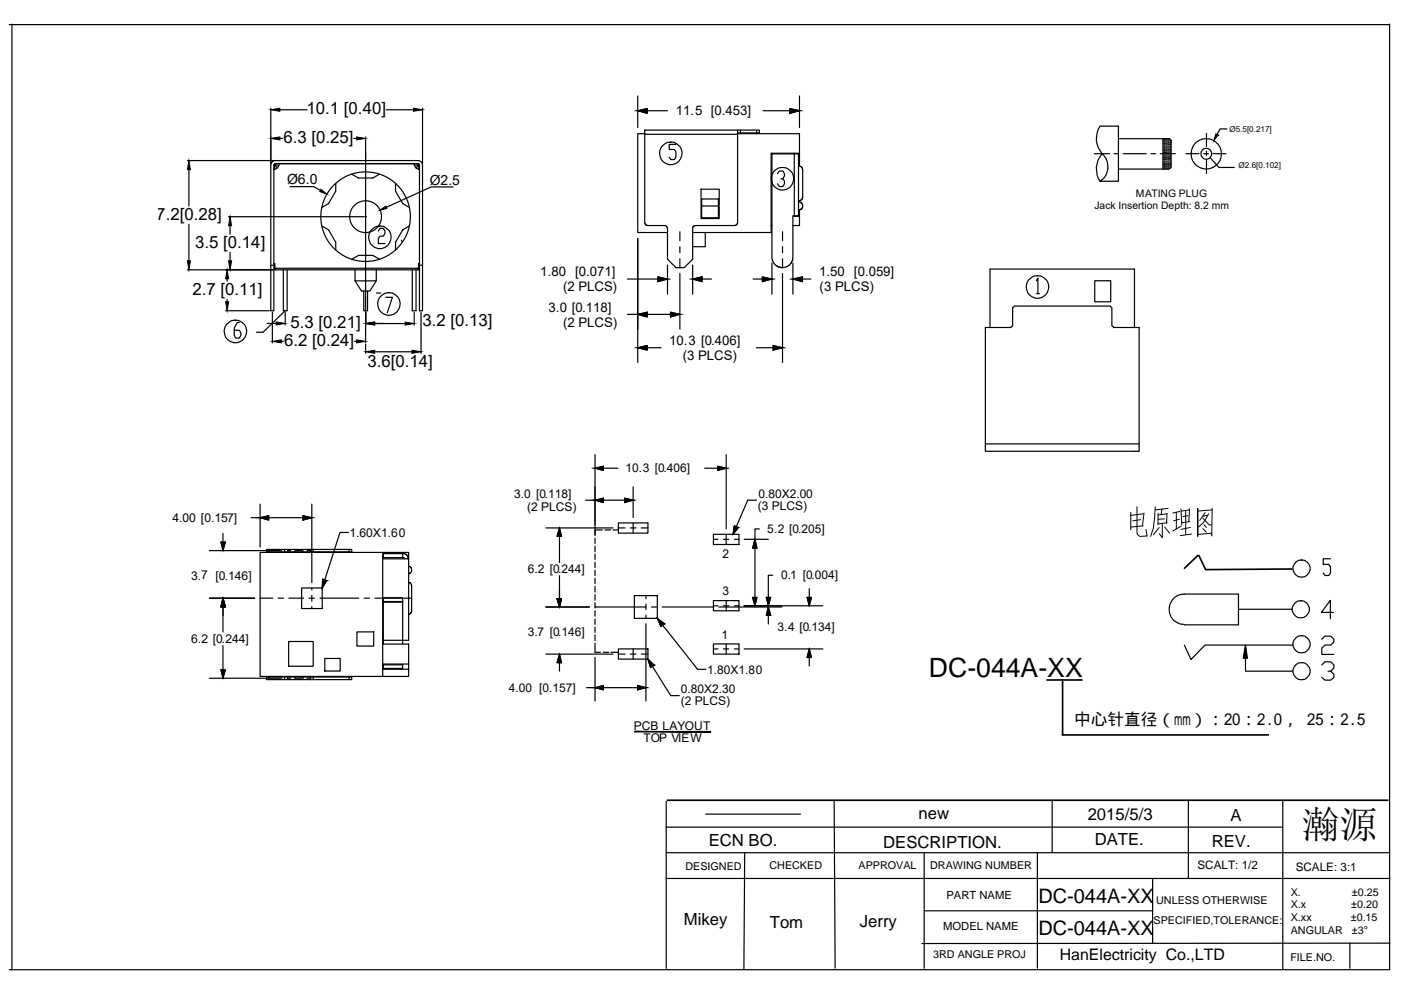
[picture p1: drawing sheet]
<svg xmlns="http://www.w3.org/2000/svg" width="297mm" height="210mm" viewBox="0 0 297 210" stroke-linecap="round" stroke-linejoin="round" font-family="sans-serif">
<g fill="none" stroke="#000" stroke-width=".25">
<path d="M2 5.2h292.6M2.5 5.1v200.5M294.6 5.1v200.5h-292.6M39.7 34h18.4M40.1 36v7.7M57.4 35v30.9h.7v-30.9M57.4 22.9v11.8M58.4 34.7l-.4 .3M58.4 34.7h30.2M58.5 34.7l-.3 .3 .6 .6M59.1 35h-.9v.9M59.2 34.7a1.28 1.28 0 0 1-1.1 1.3"/>
<path d="M59.3 29.3h.6M59.3 23.3h5.8M61.5 39.6h5l1.4 .8M71.2 38.9v1.6l-1.5 2.6M74.6 36.9l1.4 .8h3l1.5-.8M75 29.3h.6M77.5 29v43.7M81.9 23.3h5.8M83.9 38.9v1.7M87.8 34.7a1.28 1.28 0 0 0 1.1 1.3M87.9 35h.9l-.6 .6M88.5 34.7l.3 .3v.9"/>
<path d="M88.6 34.7l.3 .3M88.9 35v30.9h.7v-30.9M89.6 35a.96 .96 0 0 0-1-1h-30.2a.96 .96 0 0 0-1 1M89.6 22.9v11.8M96.1 39.6h-4.7l-9.5 4.4M135.2 20.3v6.7M135.2 23.5h6.3M135.2 23.5l2-.5v1zM136.7 27.6h19.7v.9h-19.7zM136.7 28.5v18.9l.3 .3 .3 .1h3.3a.75 .75 0 0 1 .9 .7v6.5l1.8 1.8h1.8l1.8-1.8v-6.5a.63 .63 0 0 1 .8-.7h8.1l.3-.1 .3-.3v-18.9M136.7 28.3h-1.5v21h6.3M143.3 30.6h-1.4v1.1h1.1l.3 .5v1.1l-.3 .5h-.8l-.3-.5"/>
<path d="M156.4 27.6h.6M156.4 28.2h.6M156.4 28.3h13.1v4.2M157 27.6v.6M157 27.6h4v.6h-4M160.4 27.6v.6M161.8 23.5h7.7M164.8 36.8l.4-.6h.8l.3 .6v.5l-.3 .6h-.4M166 37.9l.3 .5v.6l-.3 .6h-.8l-.4-.6M167.5 23l2 .5-2 .5zM168.4 32.6h.9v13.1h-.9zM168.4 32.5v.1h-4.7v22.2l.4 1.1 1 .7 1.1 .2 .6-.2 .9-.7 .4-.8v-9.4h.3"/>
<path d="M169.3 35.2l.7 .2 .2 .5v6l-.3 .5-.6 .2M169.3 32.8h.2v2.4M169.5 32.5h-6v16.8h-16.6M169.5 32.5v.3M169.5 20.3v6.7M232 32.6h3.2M233.7 32.6l-.5-.8a4.6 4.6 0 0 1 .1-5.1h3.8v11.7h-3.9l-.6-1.3-.2-1.6a4.3 4.3 0 0 1 1.3-2.9 3.9 3.9 0 0 1 .5 5l-1 .8M236.2 32.6h1M237.1 29.4h9.9a1.44 1.44 0 0 1 1.3 .3v5.3a.75 .75 0 0 1-1.1 .8h-10.1M238.1 32.6h4.9M244 32.6h1M246 32.6h3.2"/>
<path d="M246.6 29.4v6.4M246.6 29.5h.1M246.6 29.9v.1M246.6 30.4v.1M246.6 30.9v.1M246.6 31.4h.1M246.6 31.9v.1M246.6 32.3v.2M246.6 32.9h.1M246.6 33.4h.1M246.6 33.8v.1M246.6 34.3v.1"/>
<path d="M246.6 34.8v.1M246.6 35.3v.1M246.6 35.8h.1M246.8 29.7h.1M246.8 30.2h.1M246.8 30.6v.1M246.8 31.1v.1M246.8 31.7h.1M246.8 32.2h.1M246.8 32.6v.1M246.8 33.1v.1M246.8 33.6v.1"/>
<path d="M246.8 34.1v.1M246.8 34.6v.1M246.8 35v.1M246.8 35.5v.1M246.9 29.5h.1M246.9 29.9v.1M246.9 30.4v.1M246.9 30.9v.1M246.9 31.4h.1M246.9 31.9v.1M246.9 32.3v.2M246.9 32.9h.1"/>
<path d="M246.9 33.4h.1M246.9 33.8v.1M246.9 34.3v.1M246.9 34.8v.1M246.9 35.3v.1M246.9 35.8h.1M247 29.7h.1M247 30.2h.1M247 30.6v.1M247 31.1v.1M247 31.7h.1M247 32.2h.1"/>
<path d="M247 32.6v.1M247 33.1v.1M247 33.6v.1M247 34.1v.1M247 34.6v.1M247 35v.1M247 35.5v.1M247.1 29.5h.1M247.1 29.9v.1M247.1 30.4v.1M247.1 30.9v.1M247.1 31.4h.1"/>
<path d="M247.1 31.9v.1M247.1 32.3v.2M247.1 32.9h.1M247.1 33.4h.1M247.1 33.8v.1M247.1 34.3v.1M247.1 34.8v.1M247.1 35.3v.1M247.1 35.8h.1M247.2 29.7h.1M247.2 30.2h.1M247.2 30.6v.1"/>
<path d="M247.2 31.1v.1M247.2 31.7h.1M247.2 32.2h.1M247.2 32.6v.1M247.2 33.1v.1M247.2 33.6v.1M247.2 34.1v.1M247.2 34.6v.1M247.2 35v.1M247.2 35.5v.1M247.4 29.5h.1M247.4 29.9v.1"/>
<path d="M247.4 30.4v.1M247.4 30.9v.1M247.4 31.4h.1M247.4 31.9v.1M247.4 32.3v.2M247.4 32.9h.1M247.4 33.4h.1M247.4 33.8v.1M247.4 34.3v.1M247.4 34.8v.1M247.4 35.3v.1M247.4 35.8h.1"/>
<path d="M247.5 29.7h.1M247.5 30.2h.1M247.5 30.6v.1M247.5 31.1v.1M247.5 31.7h.1M247.5 32.2h.1M247.5 32.6v.1M247.5 33.1v.1M247.5 33.6v.1M247.5 34.1v.1M247.5 34.6v.1M247.5 35v.1"/>
<path d="M247.5 35.5v.1M247.6 29.5h.1M247.6 29.9v.1M247.6 30.4v.1M247.6 30.9v.1M247.6 31.4h.1M247.6 31.9v.1M247.6 32.3v.2M247.6 32.9h.1M247.6 33.4h.1M247.6 33.8v.1M247.6 34.3v.1"/>
<path d="M247.6 34.8v.1M247.6 35.3v.1M247.6 35.8h.1M247.7 29.7h.1M247.7 30.2h.1M247.7 30.6v.1M247.7 31.1v.1M247.7 31.7h.1M247.7 32.2h.1M247.7 32.6v.1M247.7 33.1v.1M247.7 33.6v.1"/>
<path d="M247.7 34.1v.1M247.7 34.6v.1M247.7 35v.1M247.7 35.5v.1M247.8 29.5h.1M247.8 29.9v.1M247.8 30.4v.1M247.8 30.9v.1M247.8 31.4h.1M247.8 31.9v.1M247.8 32.3v.2M247.8 32.9h.1"/>
<path d="M247.8 33.4h.1M247.8 33.8v.1M247.8 34.3v.1M247.8 34.8v.1M247.8 35.3v.1M248 29.7h.1M248 30.2h.1M248 30.6v.1M248 31.1v.1M248 31.7h.1M248 32.2h.1M248 32.6v.1"/>
<path d="M248 33.1v.1M248 33.6v.1M248 34.1v.1M248 34.6v.1M248 35v.1M248 35.5v.1M248.1 29.9v.1M248.1 30.4v.1M248.1 30.9v.1M248.1 31.4h.1M248.1 31.9v.1M248.1 32.3v.2"/>
<path d="M248.1 32.9h.1M248.1 33.4h.1M248.1 33.8v.1M248.1 34.3v.1M248.1 34.8v.1M248.1 35.3v.1M248.2 29.7h.1M248.2 30.2h.1M248.2 30.6v.1M248.2 31.1v.1M248.2 31.7h.1M248.2 32.2h.1"/>
<path d="M248.2 32.6v.1M248.2 33.1v.1M248.2 33.6v.1M248.2 34.1v.1M248.2 34.6v.1M248.2 35v.1M251.4 32.6h2.8M255.2 32.6h1M255.7 32.6h.1M255.8 28.3v2.8M255.8 32v1M255.8 34v2.8"/>
<path d="M255.8 32.5v.2M256.6 33.5l1.8 2h3.3M257.2 32.6h2.7M260.1 27.3h-1.4l-.7 1.3M39.7 57.2h18.2M40.1 47.5v7.8M48.2 59.1v.5M48.5 45.9h28.7M48.8 47.9v1.8M48.8 53.5v1.8M57.4 56.2h.7M58.1 55.9h.1"/>
<path d="M58.2 57.2h30.6M58.5 56.9l-.3 .3v-1.3v1h30.6v-1v1.3l-.3-.3M60.1 57.2v8.7h.8v-8.7M68.2 47.9l1.5 .9M69.7 43.1l-1.5 .9M69.7 48.8l1.5 2.6v1.6M74.6 55l1.4-.8h3l1.5 .8M75.3 57.2v2.3h4.5M77.4 45.9h.3M79.8 57.2v2.3l-1.4 2.2h-1.8l-1.3-2.2M80.2 49l.3-.6h.8l.3 .6v.5l-.3 .6h-.8l-.3 .5v1h1.4M83.9 51.3v1.7"/>
<path d="M83.9 40.6l1.5 2.5M85.1 50.9l.1 .4M85.4 43.1l1.4 .9M85.4 48.8l-1.5 2.5M86.8 47.9l-1.4 .9M87.4 57.2v8.7h.8v-8.7M88.8 55.9h.1M88.9 56.2h.7M133 59.2h8.5M139.5 58.7l2 .5-2 .5zM141.5 56.2v6.2M144.1 54.8v2"/>
<path d="M144.1 52.3v1.3M144.1 49.1v1.9M144.1 58v11.8M146.9 59.2h3.9M146.9 56.2v6.2M146.9 59.2l1.9-.5v1zM148.6 40.1h3.9v6.2h-3.9zM148.8 42.2h3.5v1.5h-3.5zM148.8 43.7v2.5h3.5v-2.5M149.5 49.3v3h-2.6M159.7 59.2h4M161.6 58.7l2.1 .5-2.1 .5z"/>
<path d="M163.5 47.8h.2M163.7 55.8v6.6M165.9 54.8v2M165.9 52.3v1.3M165.9 49.1v1.9M165.9 58v18.9M168.1 55.8v6.6M168.1 59.2h3.8M168.1 59.2l2-.5v1zM168.4 45.7v.2h1.1v1.9h-1.4M169.3 42.8l.5 .1 .4 .6a.82 .82 0 0 1-.9 1v.1M169.5 44.6v1.3"/>
<path d="M169.5 42.6v.2M219.7 59.5l.4-.5v3.3M232.1 59.5h3.4v4.5h-3.4zM47.8 65.9h9.3M48.2 63.5v.5M50.7 68.4h-.4l-.6 1.1v1.6l.3 .6h.7l.4-.6v-.5l-.4-.6h-1M56.6 68.6h2M57.7 66.2v6.5M59.6 72.4h.5M60.5 66.2v2.7M60.5 65.8l-4.7 4.6h-1.4M75.2 72.4h.4"/>
<path d="M77.1 61.7v4.2h.8v-4.2M77.5 73v1.9M79.4 68.6h6.5M79.4 74.6h7.9M79.8 62.1h.9M81.8 63h1.4l-1.1 3.3M87.8 66.2v2.7M89.3 66.2v8.7M133 66.7h11.1M135.2 69.8v-19.2v26.3M135.2 73.7h5M135.2 66.7l2-.5v1z"/>
<path d="M135.2 73.7l2-.4v.9zM142.2 66.2l1.9 .5-1.9 .5zM160.4 73.7h5.5M163.9 73.3l2 .4-2 .5zM209.9 69.4v-12.3h30.6v12.3M214.4 69.4h-5.5v26.3h32.6v-26.3h-5.4M214.6 69.1l-.2 .3M214.7 65.2v3.9M215 64.9h20.4M215 65l-.2 .2M219.7 62.3h.7M235.4 65l.3 .2"/>
<path d="M235.7 65.2v3.9M235.8 69.1l.3 .3M126.2 96.4v17.1v-1.1h1.5M126.2 99.3h4.8M126.2 99.3l1.7-.4v.8zM149.4 99.3h4.6M152.1 98.9l1.9 .4-1.9 .4zM154 96.4v15.7M208.9 94.1h32.6M44.4 116.7h15.3M46.8 114.9h1l-.5 1.8zM47.3 113.1v3.6"/>
<path d="M53.2 109.8h12.9M55.1 117.1h26v26.3h-26zM55.1 106.9v9.1M55.1 109.8l1.9-.5v1zM56.5 116.5h.1a.35 .35 0 0 1 .4 .1 .35 .35 0 0 1 .1 .4h-.6zM56.5 117v.1M57.1 116.5h3.2M57.1 117h3.2M60.9 116.5a.39 .39 0 0 0-.5 0 .39 .39 0 0 0-.1 .5h.6M60.9 116.7h.7M62.6 116.5h1.4a.25 .25 0 0 1 .2 .2 .25 .25 0 0 1-.2 .3h-1.4zM62.6 116.5h-1.7v.5h1.7"/>
<path d="M62.8 116.7h1.2M64.2 116.5h1.4a.25 .25 0 0 1 .3 .2 .25 .25 0 0 1-.3 .3h-1.4M64.2 109.3l1.9 .5-1.9 .5zM65.1 116.7h.8M65.9 116.5h.5M65.9 117h.5M66.1 106.9v16.6M66.4 116.5v.5M66.4 116.5h7.6v.5h-7.6M67.6 117v.1M70.9 117v.1M73.9 112.9h-1.8l-3.8 11.8"/>
<path d="M74 116.5a.36 .36 0 0 1 .5 0 .36 .36 0 0 1 0 .5h-.5M74.6 117v.1M81.1 118.5h5.5v17.3h-1.2v.8h-4.1v-.8h-.2M81.1 117.1h5.5v1.4M81.3 117.4h4.1v.8h-4.1zM85.4 117.4l.8 .2 .3 .5v.4M85.4 118.2h.3v.3M115.7 111.9h14.3M118.6 111.9v7.4M118.6 111.9l.4 1.8h-.9zM124.2 106h10M126.2 114.1v1.1"/>
<path d="M126.2 115.8v1.2M126.2 117.5v1.1M126.2 119.2v1.2M126.2 103.2v8M126.2 106l1.7-.4v1zM128.3 112.4h1.2M130 112.4h1.1M131.1 111.9h1.4M131.1 110.9h6.3v2.1h-6.3zM132.4 105.6l1.8 .4-1.8 .6zM133.6 111.9h1.2M134.2 110.9v2.1"/>
<path d="M134.2 103.2v6.5M136 111.9h1.4M151.3 114.3h.9M151.3 113.3h5.4v2.1h-5.4zM153.4 114.3h1.1M154 113.3v2.1M155.7 114.3h1M155.7 111.5l.9 .3-1.2 1.5zM157.8 114.3h5.1M160.1 114.3l.4 1.9h-.9zM160.4 106h-1.9l-3.1 7.3M161 112.1h-.9v16.3"/>
<path d="M282.1 118.5h-1.5v1.2h1.1l.4 .5v1.3l-.4 .5h-.8l-.3-.5M44.4 126.8h9.6M47.3 130.5v-3.7v7.2M47.3 136.9v6.9M47.3 126.8l.5 1.9h-1zM55.1 126.8h2.7M59 126.8h1.1M61.2 136l5.2 .1v5.2h-5.2zM61.2 126.8h3.2M64 124.7h4.3v4.3h-4.3zM65.5 126.8h1.2M66.1 124.7v.4"/>
<path d="M66.1 126.2v1.3M66.1 128.6v.4M67.8 126.8h8.3M68.4 122.8l.9 .3-1 1.6zM68.9 139.6h3.2v2.7h-3.2zM75.7 134h3.5v3h-3.5zM77.2 126.8h1.1M79.5 126.8h7.8M81.1 136.6h.2M81.3 126.7h4.1v.8h-4.1zM81.3 127.5v.2h4.1v-.2M81.3 127.7v8.1h4.1v-8.1"/>
<path d="M85.4 136.6h1.2v4.2M86.6 123.5l.4 .1 .3 .5v5.6l-.3 .4-.4 .2M86.6 120l.4 .2 .3 .4-.1 .7-.6 .4M115.7 128.7h9.3M115.7 138.7h14.3M118.1 126.9h.9l-.4 1.8zM118.6 122.1v6.6v-3.6M118.6 138.7v3.6M118.6 138.7l.4 1.8h-.9zM126.2 128.7h10.8M126.2 136.4v1.9h1.1M126.2 120.9v1.2"/>
<path d="M126.2 122.6v1.2M126.2 124.3v1.2M126.2 126.1v1.2M126.2 127.8v1.1M126.2 129.5v1.1M126.2 131.2v1.2M126.2 133v1.1M126.2 134.6v1.2M126.2 139.4v9.2M127.9 138.3h1.1M129.5 138.3h1.6M131.1 138.7h1.4"/>
<path d="M131.1 137.6h6.3v2.1h-6.3zM133.6 138.7h1.2M134.2 137.6v2.1M134.5 126.3h4.9v4.8h-4.9zM136 138.7h1.4M137 126.3v.7M137 128.1v1.1M137 130.4v.7M137 132.3v16.3M137.4 139.7l4.8 7.8h1.8M137.4 139.7l1.3 1.4-.8 .4zM138.1 128.7h1.1"/>
<path d="M139.4 131.1l8.5 10.8h1.8M139.4 131.1l1.5 1.2-.8 .5zM140.4 128.7h10.9M151.3 128.4h.9M151.3 137.6h.9M151.3 127.3h5.4v2.2h-5.4zM151.3 136.5h5.4v2.2h-5.4zM152.4 128.7h13.4M153.4 128.4h1.1M153.4 137.6h1.1M154 127.3v2.2M154 136.5v2.2"/>
<path d="M155.7 128.4h1M155.7 137.6h1M157.8 128.4h8M157.8 128.4h16.7M157.8 137.6h16.7M159.6 126.7h.9l-.4 1.7zM162.5 126.7h.9l-.5 1.7zM162.9 128.7v3.6M162.9 128.7l.5 1.8h-.9zM163.8 122h-.9v6.4h-5.1M171.1 126.7h.9l-.4 1.7zM171.6 124.8v3.6"/>
<path d="M171.6 137.6v3.6M171.6 137.6l.4 1.8h-.9zM251.1 136.8l1.4 3 3-3h18.6M251.1 132.4a3.2 3.2 0 0 1-3.2-3.2 3.2 3.2 0 0 1 3.2-3.2h11.5v6.5h-11.5M262.6 129.2h11.4M264.1 136.8v5.5h10M280.2 135.5l.7-.6h1.2l.7 .6v.6l-.7 .7h-1.2l-.7 .6v1.4h2.6M282.7 129.8h-2.5l1.9-2.5v3.9M44.4 143.8h15.3M46.8 142h1l-.5 1.8zM56.5 143.4v.1M57.1 143.5h3.2"/>
<path d="M57.1 144.1h3.2M60.9 143.5h-.6v.6h.6M60.9 143.8h.7M62.6 143.5h-1.7v.6h1.7M62.8 143.8h1.2M64.2 143.5h1.7v.6h-1.7zM64.2 143.5h-1.6v.6h1.6M65.1 143.8h.8M65.9 143.5h.5M65.9 144.1h.5M66.4 143.5v.6M66.4 143.5h7.6a.34 .34 0 0 1 .5 .1 .34 .34 0 0 1 0 .5 .34 .34 0 0 1-.5 0h-7.6"/>
<path d="M67.6 143.4v.1M70.9 143.4v.1M74 143.5v.6M74.6 143.4v.1M81.1 141.9h5.5v1.5h-5.5M81.1 140.8h5.5M81.1 141h.2M81.1 141.7h.2M81.3 141h4.1v.7h-4.1M81.3 141v.7M86.6 140.8v1.1M124.3 145.8h12.7"/>
<path d="M126.2 145.8l1.7-.5v1zM135.2 145.3l1.8 .5-1.8 .5zM280.2 141l.7-.7h1.2l.7 .7v.6l-.7 .7h-.5M282.1 142.3l.7 .7v.6l-.7 .6h-1.2l-.7-.6M141.3 169.9v35.4M141.3 175.4h130.7M149.6 172.6h20.1M176.9 169.9l.2 35.4M223.1 169.9v10.9M252 169.9v16.4M272 169.9v35.6M141.3 186.3h153.4"/>
<path d="M141.3 180.8h153.4M157.9 180.8l-.2 24.6M195.9 180.8v24.5M195.9 193.1h48.3M219.9 180.8v24.5M244.4 186.3v13.6M286.2 200v5.3M294.7 200l-99.2 .1"/>
<circle cx="142.2" cy="32.5" r="2.39"/>
<circle cx="165.9" cy="37.9" r="2.39"/>
<circle cx="255.7" cy="32.6" r="1.16"/>
<circle cx="255.7" cy="32.6" r="3.2"/>
<circle cx="77.5" cy="45.9" r="9.5"/>
<circle cx="77.5" cy="45.9" r="3.4"/>
<circle cx="80.5" cy="50.3" r="2.39"/>
<circle cx="49.9" cy="70.3" r="2.39"/>
<circle cx="82.4" cy="64.4" r="2.39"/>
<circle cx="220" cy="60.8" r="2.39"/>
<circle cx="275.8" cy="129.2" r="1.81"/>
<circle cx="276" cy="136.6" r="1.81"/>
<circle cx="276" cy="120.5" r="1.81"/>
<circle cx="56.7" cy="143.8" r=".35"/>
<circle cx="276" cy="142.3" r="1.81"/>
</g>
<path d="M251 120.6l3.1-2.9 1.5 3M274 120.6l-18.5 .2M221.9 144.2h7.6M225.1 155.8h44M225.3 144v11.9M141.4 169.7h153" fill="none" stroke="#000" stroke-width=".35"/>
<g fill="none" stroke="#000" stroke-width=".21">
<path d="M239.7 108.6v3.7M241.1 107.5v5.8l.5 .4 1.6-.1-.2-1.4M241.8 110.2l-1.6 .2M242.4 111.5l-2.7 .2M242.5 108.9l-2.8 .4M242.6 108.8l-.4 2.7M244.9 107.5l-.4 4.5-.5 1.7M245.5 108.9v2.4M245.8 111.8l-1.3 1.6M246.3 107.9l-.1 1.2M246.4 111.1v2.9l-.6-.9M246.9 110l-1.4 .1"/>
<path d="M246.9 111.7l1.1 1.4M247.4 108.9l-1.9 .3M247.4 110.8l-1.9 .3M247.4 108.9l-.1 2M247.7 107.8l-2.8 .3M249.4 108.6v3.6M250.1 110.1l-1.3 .3M250.1 108.4l-1.4 .4M250.4 107.9l.2 3.4M250.4 111.6l-1.7 1M251.4 108.3v5M251.9 109.4l-1.1 .1"/>
<path d="M252.1 108.1l-1.6 .3M252.2 107.9l-.2 2.7M252.3 110.6l-1.7 .2M252.4 111.8l-2 .4M252.6 113.2l-2.4 .4M253.9 113.5v-5.7v6M253.9 113.3l2.9-.2 .1 .3M255 109.8l1.4 1.5h.4M255 112.1l.8 .7M255.3 111.3l.5 .5M255.5 108.7l-1.1 1.6M256 109.3l-.9 .1"/>
<path d="M256.3 108.9l-1.2 1.9-1 .9M257 107.8l-.1 5.8M257 108.1l-3.1 .3"/>
</g>
<path d="M264.1 136.8l.4 2.8h-.9z" fill="#000" stroke="#000" stroke-width=".25"/>
<g fill="#000" stroke="#000" stroke-width=".21">
<path d="M40.1 34l.3 2h-.7zM57.4 29.3l1.9-.3v.7zM57.4 23.3l1.9-.4v.7zM75.6 29l1.9 .3-1.9 .4zM87.7 22.9l1.9 .4-1.9 .3zM39.7 55.3h.7l-.3 1.9zM48.2 57.2l.3 1.9h-.7zM48.8 45.9l.3 2h-.6zM48.5 55.3h.6l-.3 1.9zM68.1 40.1l1.2 1.1-1.5-.6zM80.5 44.6l1.3-.9 .2 .5zM47.8 64h.7l-.3 1.9z"/>
<path d="M58.6 68.3l1.9 .3-1.9 .3zM57.7 72.4l1.9-.3v.6zM75.6 72.1l1.9 .3-1.9 .3zM77.5 68.6l1.9-.3v.6zM77.5 74.6l1.9-.3v.6zM85.9 68.3l1.9 .3-1.9 .3zM87.3 74.3l2 .3-2 .3zM46.8 114.9h1l-.5 1.8zM118.6 111.9l.4 1.8h-.9zM160.1 114.3l.4 1.9h-.9zM47.3 126.8l.5 1.9h-1zM118.1 126.9h.9l-.4 1.8z"/>
<path d="M118.6 138.7l.4 1.8h-.9zM159.6 126.7h.9l-.4 1.7zM162.5 126.7h.9l-.5 1.7zM162.9 128.7l.5 1.8h-.9zM171.1 126.7h.9l-.4 1.7zM171.6 137.6l.4 1.8h-.9zM46.8 142h1l-.5 1.8z"/>
<path d="M135.2 23.5l2-.5v.5zM135.2 23.5l2 .5v-.5z"/>
<path d="M167.5 23l2 .5h-2zM167.5 23.5v.5l2-.5z"/>
<path d="M257.8 28.4l.5 .2h-.6zM257.7 28.6l-.3 1.2 .9-1.2z"/>
<path d="M139.5 58.7l2 .5h-2zM139.5 59.2v.5l2-.5z"/>
<path d="M146.9 59.2l1.9-.5v.5zM146.9 59.2l1.9 .5v-.5z"/>
<path d="M161.6 58.7l2.1 .5h-2.1zM161.6 59.2v.5l2.1-.5z"/>
<path d="M168.1 59.2l2-.5v.5zM168.1 59.2l2 .5v-.5z"/>
<path d="M135.2 66.7l2-.5v.5zM135.2 66.7l2 .5v-.5z"/>
<path d="M135.2 73.7l2-.4v.4zM135.2 73.7l2 .5v-.5z"/>
<path d="M142.2 66.2l1.9 .5h-1.9zM142.2 66.7v.5l1.9-.5z"/>
<path d="M163.9 73.3l2 .4h-2zM163.9 73.7v.5l2-.5z"/>
<path d="M126.2 99.3l1.7-.4v.4zM126.2 99.3l1.7 .4v-.4z"/>
<path d="M152.1 98.9l1.9 .4h-1.9zM152.1 99.3v.4l1.9-.4z"/>
<path d="M55.1 109.8l1.9-.5v.5zM55.1 109.8l1.9 .5v-.5z"/>
<path d="M64.2 109.3l1.9 .5h-1.9zM64.2 109.8v.5l1.9-.5z"/>
<path d="M126.2 106l1.7-.4v.4zM126.2 106l1.7 .6v-.6z"/>
<path d="M132.4 105.6l1.8 .4h-1.8zM132.4 106v.6l1.8-.6z"/>
<path d="M155.7 111.5l.9 .3h-1zM155.6 111.8l-.2 1.5 1.2-1.5z"/>
<path d="M68.4 122.8l.9 .3h-.9zM68.4 123.1l-.1 1.6 1-1.6z"/>
<path d="M137.4 139.7l1.3 1.4h-.9zM137.8 141.1l.1 .4 .8-.4z"/>
<path d="M139.4 131.1l1.5 1.2h-1zM139.9 132.3l.2 .5 .8-.5z"/>
<path d="M126.2 145.8l1.7-.5v.5zM126.2 145.8l1.7 .5v-.5z"/>
<path d="M135.2 145.3l1.8 .5h-1.8zM135.2 145.8v.5l1.8-.5z"/>
<path d="M134.6 155.1l16.1 .1v-.1zM134.6 155.1l16.1 .1h-16.1z"/>
</g>
<text font-size="8" x="276" y="177.7">瀚源</text>
<text font-size="5.6" x="197" y="143.6">DC-044A-XX</text>
<g font-size="4.2">
<text x="220.2" y="191.5">DC-044A-XX</text>
<text x="220.2" y="198.2">DC-044A-XX</text>
</g>
<g font-size="3.6">
<text x="65" y="24.2">10.1 [0.40]</text>
<text x="60.1" y="30.3">6.3 [0.25]</text>
<text x="33.1" y="46.5">7.2[0.28]</text>
<text x="41.4" y="52.5">3.5 [0.14]</text>
<text x="40.8" y="62.5">2.7 [0.11]</text>
<text x="61.6" y="69.5">5.3 [0.21]</text>
<text x="89.5" y="69.2">3.2 [0.13]</text>
<text x="60.2" y="73.3">6.2 [0.24]</text>
<text x="77.9" y="77.8">3.6[0.14]</text>
</g>
<g font-size="3.5">
<text x="227.8" y="153.7">中心针直径（mm）：20：2.0， 25：2.5</text>
<text x="194.8" y="173.7">new</text>
<text x="230.6" y="173.8">2015/5/3</text>
<text x="150.3" y="179.3">ECN BO.</text>
<text x="187.3" y="179.7">DESCRIPTION.</text>
<text x="232.1" y="179.1">DATE.</text>
<text x="256.9" y="179.6">REV.</text>
<text x="260.9" y="174.1">A</text>
<text x="145" y="196.1">Mikey</text>
<text x="163.2" y="196.7">Tom</text>
<text x="182.3" y="196.5">Jerry</text>
</g>
<text font-size="3.4" x="224.7" y="203.6">HanElectricity Co.,LTD</text>
<g font-size="3">
<text x="60.9" y="39.1">Ø6.0</text>
<text x="91.1" y="39.2">Ø2.5</text>
</g>
<g font-size="2.8">
<text x="143.3" y="24.5">11.5 [0.453]</text>
<text x="114.6" y="58.6">1.80 [0.071]</text>
<text x="173.7" y="58.6">1.50 [0.059]</text>
<text x="119.4" y="61.7">(2 PLCS)</text>
<text x="173.8" y="61.7">(3 PLCS)</text>
<text x="116.3" y="66.1">3.0 [0.118]</text>
<text x="119.4" y="69.2">(2 PLCS)</text>
<text x="141.9" y="73.1">10.3 [0.406]</text>
<text x="144.7" y="76.3">(3 PLCS)</text>
</g>
<g font-size="2.6">
<text x="36.6" y="110.7">4.00 [0.157]</text>
<text x="74.1" y="113.9">1.60X1.60</text>
<text x="40.5" y="122.9">3.7 [0.146]</text>
<text x="40.5" y="136.3">6.2 [0.244]</text>
</g>
<g font-size="2.5">
<text x="132.6" y="100.1">10.3 [0.406]</text>
<text x="109" y="105.5">3.0 [0.118]</text>
<text x="160.8" y="105.5">0.80X2.00</text>
<text x="111.8" y="108.4">(2 PLCS)</text>
<text x="160.7" y="108.1">(3 PLCS)</text>
<text x="162.7" y="113.1">5.2 [0.205]</text>
<text x="153.2" y="118.4">2</text>
<text x="111.9" y="121.5">6.2 [0.244]</text>
<text x="165.6" y="122.8">0.1 [0.004]</text>
<text x="153.2" y="126.2">3</text>
<text x="111.9" y="134.8">3.7 [0.146]</text>
<text x="153" y="135.5">1</text>
<text x="164.8" y="133.8">3.4 [0.134]</text>
<text x="149.9" y="142.9">1.80X1.80</text>
<text x="107.9" y="146.6">4.00 [0.157]</text>
<text x="144.3" y="149.5">(2 PLCS)</text>
<text x="144.4" y="147">0.80X2.30</text>
<text x="134.4" y="154.8">PCB LAYOUT</text>
<text x="136.4" y="157.4">TOP VIEW</text>
<text x="253.9" y="184.3">SCALT: 1/2</text>
<text x="274.7" y="184.6">SCALE: 3:1</text>
</g>
<g font-size="2.4">
<text x="200.6" y="190.7">PART NAME</text>
<text x="200" y="197.2">MODEL NAME</text>
</g>
<g font-size="2.3">
<text x="145.3" y="184.4">DESIGNED</text>
<text x="163.1" y="184.3">CHECKED</text>
<text x="182" y="184.3">APPROVAL</text>
<text x="197.2" y="184.2">DRAWING NUMBER</text>
<text x="245.1" y="191.7">UNLESS OTHERWISE</text>
<text x="273.7" y="189.9">X.</text>
<text x="286.6" y="189.9">±0.25</text>
<text x="244.6" y="195.8">SPECIFIED,TOLERANCE:</text>
<text x="273.7" y="192.6">X.x</text>
<text x="273.7" y="195.4">X.xx</text>
<text x="286.4" y="195.4">±0.15</text>
<text x="286.5" y="192.6">±0.20</text>
<text x="197.9" y="203.1">3RD ANGLE PROJ</text>
<text x="273.6" y="203.7">FILE.NO.</text>
<text x="273.7" y="198.1">ANGULAR</text>
<text x="286.6" y="198.1">±3°</text>
</g>
<g font-size="2.2">
<text x="240.8" y="41.7">MATING PLUG</text>
<text x="232" y="44.4">Jack Insertion Depth: 8.2 mm</text>
</g>
<g font-size="1.7">
<text x="260.7" y="27.9">Ø5.5[0.217]</text>
<text x="262.6" y="35.7">Ø2.6[0.102]</text>
</g>
</svg>
